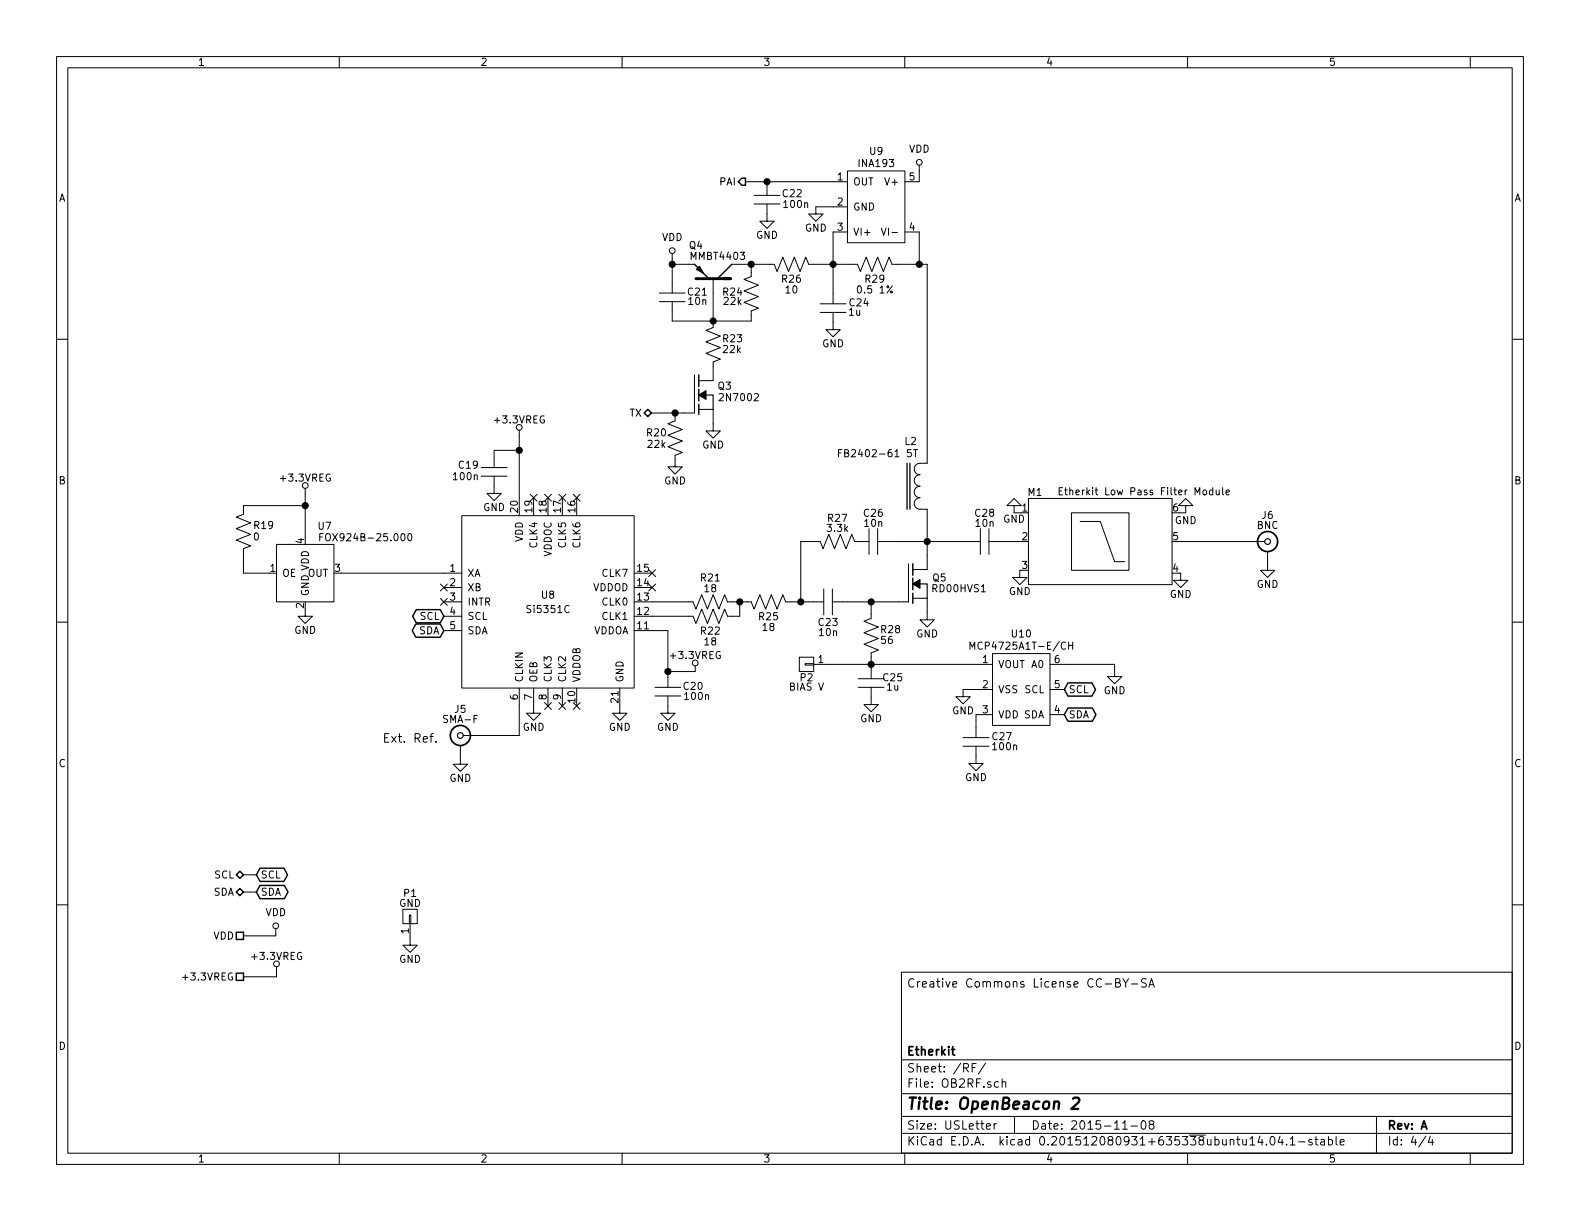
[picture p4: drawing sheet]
<svg xmlns="http://www.w3.org/2000/svg" width="279mm" height="216mm" viewBox="0 0 279 216" stroke-linecap="round" stroke-linejoin="round" font-family="sans-serif">
<g fill="none" stroke="#000" stroke-width=".18">
<path d="M10 10h259.4v195.9h-259.4zM12 12h255.4v191.9h-255.4zM60 10v2M110 10v2M160 10v2M210 10v2M260 10v2M131.8 32.1h18.1M133.3 34.5h4.6M133.3 36.1h4.6M135.6 36.1v3h1.3l-1.3 1.3-1.2-1.3h1.2M135.6 32.1v2.4"/>
<path d="M149.9 30.2h10.1v12.7h-10.1zM149.9 36.6h-5.6v1.2h1.2l-1.2 1.3-1.3-1.3h1.3M162.6 29.2v2.9h-2.6M10 60h2M116.6 51.8h4.6M116.6 53.3h4.6M118.9 44.8v7M118.9 46.7h3.9M126.1 49.3v8.6l-1.3 .5 2.6 1-2.6 1.1 2.6 1-2.6 1 2.6 1-1.3 .5v3.3h-2.5M129.4 46.7h7.5l.5 1.3 1-2.5 1 2.5 1.1-2.5 1 2.5 1-2.5 .5 1.2h8.6l.5 1.3 1.1-2.5 1 2.5 1-2.5 1 2.5 1-2.5 .5 1.2h6.3v35.2h-1.3a1.02 1.02 0 0 0-1 1 1.02 1.02 0 0 0 1 1 1.02 1.02 0 0 0-1 1.1 1.02 1.02 0 0 0 1 1 1.02 1.02 0 0 0-1 1 1.02 1.02 0 0 0 1 1 1.02 1.02 0 0 0-1 1 1.02 1.02 0 0 0 1 1h1.3v10.7h-2.6M132.8 46.7v2.2l-1.2 .5 2.5 1-2.5 1 2.5 1.1-2.5 1 2.5 1-1.3 .5v1.8h-13.9v-3.5M145 53.7h4.6"/>
<path d="M145 55.2h4.6M147.3 55.2v3.1h1.3l-1.3 1.3-1.3-1.3h1.3M149.9 41h-2.6v12.7M155.9 40.3l.4 1.3 .4-1.3M160 41h2.6v5.7M267.4 60h2M91.8 76.1v15.1M91.8 79.6h-4.4v3.1M119.4 73v1.4l-1.3 .5 2.5 1-2.5 1.1 2.5 1-2.5 1 2.5 1-1.2 .5v2.1h1.2l-1.2 1.2-1.3-1.2h1.3M122.8 66.3v6.7h-7.6M123.6 72.4h2.5v3.8h1.3l-1.3 1.3-1.3-1.3h1.3M148.9 79.5h-.6v1.3"/>
<path d="M161.5 79.5h.8M161.9 79.5v1.3M48.9 96.3h10.2v10.1h-10.2zM54 89.4h-10.9v1.5l-1.3 .5 2.5 1.1-2.5 1 2.5 1-2.5 1 2.5 1-1.2 .5v4.3h4.5M54 86.4v8.6M56.5 94.9h.5M57.1 94.4h-.6v1.2M72.2 94.5l.2-.1a.67 .67 0 0 1 .4 .6 .67 .67 0 0 1-.4 .6l-.2-.1-.1-.4zM81.7 91.2h30.4v30.5h-30.4zM85.1 82.7h4.6M85.1 84.2h4.6M87.4 84.2v3h1.2l-1.2 1.3-1.3-1.3h1.3"/>
<path d="M93.8 87.4l1.2 1.2M94.4 88v3.2M95 87.4l-1.2 1.2M96.3 87.4l1.2 1.2M96.9 88v3.2M97.5 87.4l-1.2 1.2M98.8 87.4l1.3 1.2M99.4 88v3.2M100.1 87.4l-1.3 1.2M101.4 87.4l1.2 1.2M102 88v3.2M102.6 87.4l-1.2 1.2"/>
<path d="M148.3 80.1h.4M153.7 95.8h-2.6l-.5-1.3-1 2.5-1-2.5-1 2.5-1-2.5-1.1 2.5-.5-1.2h-3.4v10.6M153.7 93.5v4.5M155.2 95.8h18.2M155.2 93.5v4.5M160.7 99.7v6.7h-13.5M173.4 93.5v4.5M174.9 95.8h5.7M174.9 93.5v4.5M179.3 89.4h-1.2l1.2-1.3 1.3 1.3h-1.3v1.3M181.9 88.1h25.4v15.3h-25.4zM187.3 86.8h.4"/>
<path d="M187.9 86.2h-.6v1.3h.6M188.3 86.6h.4M188.4 86.2v1.1l.3 .2M189.5 90.7h10.1v10.1h-10.1zM191 92.2h3.6l2.5 7.1h1.8M208.5 95.8h15.1M209.7 89.4h-1.3l1.3-1.3 1.2 1.3h-1.2v1.3h-1.2M214.5 86.7l-.4-.1-.2 .3 .1 .5h.5M214.5 86.2v1.3M215.1 86.6v.8l.3 .1 .2-.1M215.6 86.6v.9M216.2 86.2v1.1l.2 .2"/>
<path d="M216.8 87.1l.6-.2-.1-.2-.3-.1-.2 .2 .1 .6h.4M224.2 97.7v3.1h1.2l-1.2 1.3-1.3-1.3h1.3M10 110h2M54 107.7v1.3h1.2l-1.2 1.2-1.3-1.2h1.3M60.3 101.3h21.4M77.9 103.3l1.2 1.2M77.9 105.8l1.2 1.2M78.5 103.9h3.2M78.5 106.4h3.2M78.5 109h3.2M78.5 111.5h3.2M79.1 103.3l-1.2 1.2"/>
<path d="M79.1 105.8l-1.2 1.2M112.1 106.4h10.5l.5 1.3 1-2.5 1 2.5 1-2.5 1 2.5 1-2.5 .6 1.2h4.1l.5 1.3 1.1-2.5 1 2.5 1-2.5 1 2.5 1-2.5 .5 1.2h6.8M112.1 101.3h3.2M112.1 103.9h3.2M112.1 111.5h6v10M114.7 103.3l1.2 1.2M114.7 100.7l1.2 1.3M115.9 103.3l-1.2 1.2M115.9 100.7l-1.2 1.3M122.9 117.7v1h-4.8M130.8 106.4v2.6h-2.1l-.6-1.3-1 2.5-1-2.5-1 2.5-1-2.5-1 2.5-.5-1.2h-10.5M141.4 116.2h2.5v2.5h-2.5z"/>
<path d="M142.4 117.3h1.5v.3h-1.5zM143.9 117.5h31.6M145.7 104.1v4.6M147.2 104.1v4.6M154.1 106.4v2.9l-1.3 .6 2.5 1-2.5 1 2.5 1-2.5 1 2.5 1-1.2 .5v4.6M161.4 105.8h2.6v3.8h1.2l-1.2 1.3-1.3-1.3h1.3M171.5 114.8v-1.3l.5 .9 .4-.9v1.3M175.5 115.6h10.2v12.7h-10.2zM180.3 100.8v1.3h1.3l-1.3 1.3-1.2-1.3h1.2M185.7 117.5h11.4v2.1h1.3l-1.3 1.3-1.3-1.3h1.3M189 114.1h.7M189.7 113.5v1.3"/>
<path d="M208.8 101.3v1.3h1.3l-1.3 1.3-1.3-1.3h1.3M267.4 110h2M68 130.5h.5M68.8 129.7h-.8v1.5h.8M81.4 132v3.1h1.3l-1.3 1.3-1.3-1.3h1.3M91.8 121.7v8.3h-9.9M94.4 121.7v4.4h1.2l-1.2 1.3-1.3-1.3h1.3M96.3 124.2l1.2 1.3M96.9 121.7v3.1M97.5 124.2l-1.2 1.3M98.8 124.2l1.3 1.3M99.4 121.7v3.1"/>
<path d="M100.1 124.2l-1.3 1.3M101.4 124.2l1.2 1.3M102 121.7v3.1M102.6 124.2l-1.2 1.3M109.6 121.7v4.4h1.3l-1.3 1.3-1.3-1.3h1.3M115.8 121.5h4.6M115.8 123.1h4.6M118.1 123.1v3h1.3l-1.3 1.3-1.3-1.3h1.3M151.8 121.5h4.5M151.8 120h4.5M154.1 121.5v3.1h1.2l-1.2 1.3-1.3-1.3h1.3M170.3 130.4h4.6"/>
<path d="M170.3 132h4.6M172.6 132v3h1.3l-1.3 1.3-1.3-1.3h1.3M175.5 121.9h-5.2v1.3h1.3l-1.3 1.3-1.3-1.3h1.3M175.5 126.4h-2.9v4M185.7 121.9h2.5M185.7 126.4h2.5M10 160h2M43.1 154.7h2.2M43.1 157.7h2.2M267.4 160h2M32.3 172.8h.9M48.8 164.2v1.3h-5.7"/>
<path d="M48.9 170.9v1.8h-5.8M71.2 160.8h2.6v2.5h-2.6zM72.4 161.8h.2v1.5h-.2zM72.5 163.3v3.8h1.3l-1.3 1.3-1.3-1.3h1.3M159.4 171.9h108v32h-108zM197.3 173.8h.5l.2-.2 .1-.3-.3-.2h-.5v1.4h.6l.2-.2a.41 .41 0 0 0-.3-.5M198.6 173.1l.5 .7 .5-.7M199.1 173.8v.7M200.1 174h1.1M202.7 173.1h-.6l-.2 .2v.3l.7 .4v.4a.62 .62 0 0 1-.7 .1M203.1 174.5l.5-1.4 .5 1.4M203.3 174.1h.7"/>
<path d="M159.4 197.4h108M159.4 193.4h108M159.4 187.4h108M171.9 188.8h.5M172.6 188.1h-.7v1.5M174.3 188l-1.3 1.9M174.4 199.2l.7-.2v-.2l-.4-.1-.3 .2 .1 .7h.6M175.8 198.7v1M176.2 198.7l-.4 .3M176.6 191.3h-.5l-.3 .2 .1 .6 .2 .2 .5-.1M177.2 191.4l.2-.1h.4l.1 1M177.2 190.8v1.5"/>
<path d="M179.4 197.4v3M198.5 199.7h.9M200 199.1h1.1M202 198.2h.1a.81 .81 0 0 1 .6 .6 .81 .81 0 0 1-.3 .8l-.1 .1a.8 .8 0 0 1-.6-.7 .8 .8 0 0 1 .3-.8zM203.5 198.8l-.3-.3 .1-.2 .2-.1h.4l.2 .3-.1 .2-.6 .2a.48 .48 0 0 0-.1 .6l.2 .2 .5-.2a.48 .48 0 0 0-.2-.7M243.4 197.4v6.5M60 203.9v2M110 203.9v2M159.4 200.4h108M160 203.9v2M210 203.9v2M224 202.3v.2"/>
<path d="M224.8 201h.1a.81 .81 0 0 1 .6 .6 .81 .81 0 0 1-.3 .8l-.1 .1a.8 .8 0 0 1-.6-.7 .8 .8 0 0 1 .3-.8zM226.4 200.9l-.4 1.1h.9M226.7 201.5v1M227.5 202.3v.2M228.1 201.4l.5-.4v1.5M228.1 202.5h.9M229.6 201.9h1.2M232 201.5a.37 .37 0 0 0-.6 .2l.1 .2 .5 .1 .1 .2-.2 .3-.5-.1M232.5 201.5h.6M232.7 201v1.3l.4 .2M233.6 201.5h.6v1M234.2 201.8l-.5 .1-.2 .2 .2 .4 .5-.1"/>
<path d="M234.9 201.5h.5l.2 .3-.1 .6h-.6M234.9 201v1.5M236.3 201v1.3l.2 .2M237 202l.7-.2-.1-.3h-.4l-.2 .2 .1 .7h.5M252.1 200.9l-1.2 1.9M252.9 200.9l-.3 1.1h.9M253.3 201.5v1M260 203.9v2"/>
<circle cx="162.6" cy="28.7" r=".51"/>
<circle cx="118.9" cy="44.3" r=".51"/>
<circle cx="91.8" cy="75.6" r=".51"/>
<circle cx="54" cy="85.9" r=".51"/>
<circle cx="122.9" cy="117.2" r=".51"/>
<circle cx="48.8" cy="163.7" r=".51"/>
<circle cx="48.9" cy="170.4" r=".51"/>
</g>
<path d="M189.7 194.3l.3-.2h.5l.2 .1 .2 .5-.2 .2-1.3 1.2h1.3" fill="none" stroke="#000" stroke-width=".41"/>
<g fill="none" stroke="#000" stroke-width=".2">
<path d="M124.8 69.9h1.3v2.5M162.7 103.3h1.3v2.5"/>
<circle cx="224.2" cy="95.8" r=".51"/>
<circle cx="81.4" cy="130" r=".51"/>
</g>
<g fill="none" stroke="#000" stroke-width=".3">
<circle cx="224.2" cy="95.8" r="1.78"/>
<circle cx="81.4" cy="130" r="1.78"/>
</g>
<g fill="none" stroke="#000" stroke-width=".25">
<path d="M131.2 31.5h.6v1.3h-.6l-.6-.7zM122.8 46.7l2.5 2.6M129.4 46.7l-2.5 2.6M114.6 72.4l.6 .6-.6 .7-.7-.7zM123.6 66.3v2M123.6 68.8v2.1M123.6 71.5v1.8M161.4 99.7v2M73.5 110.3h4.4l.6 1.2-.6 1.2h-4.4l-.6-1.2zM73.6 107.8h4.3l.6 1.2-.6 1.1h-4.3l-.6-1.1zM161.4 102.2v2.1M161.4 104.9v1.8"/>
<path d="M188.8 120.8h4.3l.6 1.1-.6 1.2h-4.3l-.6-1.2zM188.8 125.2h4.4l.6 1.2-.6 1.1h-4.4l-.6-1.1zM41.8 154.7l.6-.6 .7 .6-.7 .6zM42.4 157.1l.7 .6-.7 .7-.6-.7zM46 153.5h4.2l.7 1.2-.7 1.2h-4.2l-.7-1.2zM46 156.6h4.3l.6 1.1-.6 1.2h-4.3l-.7-1.2zM41.8 164.8h1.3v1.3h-1.3zM41.8 172.1h1.3v1.3h-1.3z"/>
</g>
<g fill="#000" stroke="#000" stroke-width=".25">
<path d="M123.2 47.6l.5-.5 .6 1.2z"/>
<circle cx="135.6" cy="32.1" r=".51"/>
<circle cx="118.9" cy="46.7" r=".51"/>
<circle cx="126.1" cy="56.8" r=".51"/>
<circle cx="132.8" cy="46.7" r=".51"/>
<circle cx="147.3" cy="46.7" r=".51"/>
<circle cx="162.6" cy="46.7" r=".51"/>
<circle cx="91.8" cy="79.6" r=".51"/>
<circle cx="119.4" cy="73" r=".51"/>
<circle cx="54" cy="89.4" r=".51"/>
<circle cx="164" cy="95.8" r=".51"/>
<circle cx="118.1" cy="118.7" r=".51"/>
<circle cx="130.8" cy="106.4" r=".51"/>
<circle cx="141.6" cy="106.4" r=".51"/>
<circle cx="154.1" cy="117.5" r=".51"/>
<circle cx="154.1" cy="106.4" r=".51"/>
</g>
<path d="M123.6 69.9l1.2-.8v1.5zM161.4 103.3l1.3-.8v1.5z" fill="#000" stroke="#000" stroke-width=".2"/>
<path d="M160.4 81.9v8.1M160.9 81.9v8.1" fill="none" stroke="#000" stroke-width=".23"/>
<path d="M123.1 49.3h6.1h-1.2" fill="none" stroke="#000" stroke-width=".51"/>
<text font-size="2.8" x="160.4" y="196.2">Title: OpenBeacon 2</text>
<g font-size="2.1">
<text x="69" y="131.3">Ext. Ref.</text>
<text x="160.4" y="174.6">Creative Commons License CC-BY-SA</text>
<text x="160.4" y="189.6">Sheet: /RF/</text>
<text x="160.4" y="186.6">Etherkit</text>
<text x="160.4" y="192.3">File: OB2RF.sch</text>
<text x="160.4" y="202.5">KiCad E.D.A. kicad 0.201512080931+635338ubuntu14.04.1-stable</text>
<text x="160.4" y="199.7">Size: USLetter</text>
<text x="182.4" y="199.7">Date: 2015-11-08</text>
<text x="245.4" y="199.7">Rev: A</text>
<text x="245.4" y="202.5">Id: 4/4</text>
</g>
<g font-size="1.8">
<text x="35" y="11.6">1</text>
<text x="85" y="11.6">2</text>
<text x="135" y="11.6">3</text>
<text x="185" y="11.6">4</text>
<text x="235" y="11.6">5</text>
<text x="151.9" y="29.5">INA193</text>
<text x="153.8" y="27.4">U9</text>
<text x="160.7" y="27">VDD</text>
<text x="10.4" y="35.6">A</text>
<text x="127.2" y="32.8">PAI</text>
<text x="138.5" y="34.8">C22</text>
<text x="148.1" y="31.9">1</text>
<text x="150.9" y="32.8">OUT</text>
<text x="156.8" y="32.8">V+</text>
<text x="160.8" y="31.9">5</text>
<text x="267.8" y="35.6">A</text>
<text x="138.7" y="36.8">100n</text>
<text x="142.3" y="40.9">GND</text>
<text x="148.1" y="36.3">2</text>
<text x="148.1" y="40.8">3</text>
<text x="150.9" y="37.2">GND</text>
<text x="150.9" y="41.7">VI+</text>
<text x="156.7" y="41.7">VI-</text>
<text x="160.8" y="40.8">4</text>
<text x="117" y="42.6">VDD</text>
<text x="121.9" y="44">Q4</text>
<text x="122.3" y="45.9">MMBT4403</text>
<text x="133.7" y="42.2">GND</text>
<text x="121.7" y="52.2">C21</text>
<text x="121.8" y="53.9">10n</text>
<text x="127.9" y="52.2">R24</text>
<text x="128.1" y="53.9">22k</text>
<text x="138.3" y="50">R26</text>
<text x="139" y="51.9">10</text>
<text x="151.9" y="51.9">0.5 1%</text>
<text x="153.1" y="50">R29</text>
<text x="150.1" y="55.8">1u</text>
<text x="150.3" y="54.2">C24</text>
<text x="127.9" y="60.5">R23</text>
<text x="127.9" y="62.4">22k</text>
<text x="145.4" y="61.4">GND</text>
<text x="127" y="68.9">Q3</text>
<text x="127.6" y="70.9">2N7002</text>
<text x="87.6" y="74.9">+3.3VREG</text>
<text x="111.3" y="73.7">TX</text>
<text x="114.5" y="77.1">R20</text>
<text x="81.2" y="82.9">C19</text>
<text x="114.6" y="79.2">22k</text>
<text x="124.2" y="79.3">GND</text>
<text x="149.5" y="80.8">FB2402-61 5T</text>
<text x="160" y="78.7">L2</text>
<text x="10.4" y="85.6">B</text>
<text x="49.7" y="85.1">+3.3VREG</text>
<text x="80.3" y="84.9">100n</text>
<text x="117.4" y="85.6">GND</text>
<text x="181.8" y="87.7">M1</text>
<text x="189" y="87.6">Etherkit Low Pass Filter Module</text>
<text x="267.8" y="85.6">B</text>
<text x="44.9" y="95.6">0</text>
<text x="45" y="93.5">R19</text>
<text x="56.3" y="93.6">U7</text>
<text x="57.7" y="95.7">FOX924B-25.000</text>
<text x="85.4" y="90.3">GND</text>
<text x="91.6" y="90.6" transform="rotate(-90 91.6 90.6)">20</text>
<text x="92.5" y="95.9" transform="rotate(-90 92.5 95.9)">VDD</text>
<text x="94.1" y="90.6" transform="rotate(-90 94.1 90.6)">19</text>
<text x="96.6" y="90.6" transform="rotate(-90 96.6 90.6)">18</text>
<text x="99.2" y="90.6" transform="rotate(-90 99.2 90.6)">17</text>
<text x="101.7" y="90.6" transform="rotate(-90 101.7 90.6)">16</text>
<text x="146.4" y="94">3.3k</text>
<text x="146.5" y="92.3">R27</text>
<text x="152.8" y="91.4">C26</text>
<text x="152.9" y="93.1">10n</text>
<text x="172.5" y="91.4">C28</text>
<text x="172.6" y="93.1">10n</text>
<text x="177.4" y="92.4">GND</text>
<text x="180.7" y="90.4">1</text>
<text x="180.7" y="95.5">2</text>
<text x="207.4" y="95.5">5</text>
<text x="207.4" y="90.4">6</text>
<text x="207.7" y="92.7">GND</text>
<text x="222.2" y="93.5">BNC</text>
<text x="223.2" y="91.7">J6</text>
<text x="47.8" y="101.1">1</text>
<text x="49.9" y="102">OE</text>
<text x="53.7" y="96.1" transform="rotate(-90 53.7 96.1)">4</text>
<text x="54.3" y="102">OUT</text>
<text x="59.2" y="101.1">3</text>
<text x="79.6" y="101.1">1</text>
<text x="82.7" y="102">XA</text>
<text x="95" y="96.8" transform="rotate(-90 95 96.8)">CLK4</text>
<text x="97.5" y="98.6" transform="rotate(-90 97.5 98.6)">VDDOC</text>
<text x="100.1" y="96.8" transform="rotate(-90 100.1 96.8)">CLK5</text>
<text x="102.6" y="96.8" transform="rotate(-90 102.6 96.8)">CLK6</text>
<text x="106.5" y="102">CLK7</text>
<text x="112.8" y="101.1">15</text>
<text x="180.7" y="100.6">3</text>
<text x="207.4" y="101.1">4</text>
<text x="53.7" y="107.5" transform="rotate(-90 53.7 107.5)">2</text>
<text x="54.6" y="105.4" transform="rotate(-90 54.6 105.4)">GND VDD</text>
<text x="79.6" y="103.6">2</text>
<text x="79.6" y="106.2">3</text>
<text x="82.7" y="104.5">XB</text>
<text x="82.7" y="107.1">INTR</text>
<text x="95.8" y="105.8">U8</text>
<text x="104.7" y="104.5">VDDOD</text>
<text x="106.5" y="107.1">CLK0</text>
<text x="112.8" y="106.2">13</text>
<text x="112.8" y="103.6">14</text>
<text x="124" y="102.8">R21</text>
<text x="124.6" y="104.7">18</text>
<text x="164.9" y="102.8">Q5</text>
<text x="165" y="104.7">RD00HVS1</text>
<text x="178.4" y="105.2">GND</text>
<text x="206.8" y="105.7">GND</text>
<text x="222.2" y="103.9">GND</text>
<text x="52" y="112.1">GND</text>
<text x="74" y="112.1">SDA</text>
<text x="74.2" y="109.6">SCL</text>
<text x="79.6" y="108.7">4</text>
<text x="79.6" y="111.3">5</text>
<text x="82.7" y="109.6">SCL</text>
<text x="82.7" y="112.1">SDA</text>
<text x="93.5" y="108.4">Si5351C</text>
<text x="104.7" y="112.1">VDDOA</text>
<text x="106.5" y="109.6">CLK1</text>
<text x="112.8" y="111.3">11</text>
<text x="112.8" y="108.7">12</text>
<text x="124" y="112.2">R22</text>
<text x="134.3" y="109.7">R25</text>
<text x="134.9" y="111.6">18</text>
<text x="144.8" y="110.7">C23</text>
<text x="144.9" y="112.4">10n</text>
<text x="155.9" y="111.9">R28</text>
<text x="155.9" y="113.8">56</text>
<text x="162" y="112.7">GND</text>
<text x="179" y="112.7">U10</text>
<text x="118.7" y="116.5">+3.3VREG</text>
<text x="124.6" y="114.1">18</text>
<text x="144.7" y="117.2">1</text>
<text x="172.6" y="114.9">MCP4725A1T-E/CH</text>
<text x="173.8" y="117.2">1</text>
<text x="176.5" y="118.1">VOUT A0</text>
<text x="186.5" y="117.2">6</text>
<text x="91.6" y="123.7" transform="rotate(-90 91.6 123.7)">6</text>
<text x="92.5" y="120.6" transform="rotate(-90 92.5 120.6)">CLKIN</text>
<text x="94.1" y="123.7" transform="rotate(-90 94.1 123.7)">7</text>
<text x="95" y="120.6" transform="rotate(-90 95 120.6)">OEB</text>
<text x="96.6" y="123.7" transform="rotate(-90 96.6 123.7)">8</text>
<text x="97.5" y="120.6" transform="rotate(-90 97.5 120.6)">CLK3</text>
<text x="99.2" y="123.7" transform="rotate(-90 99.2 123.7)">9</text>
<text x="100.1" y="120.6" transform="rotate(-90 100.1 120.6)">CLK2</text>
<text x="101.7" y="124.2" transform="rotate(-90 101.7 124.2)">10</text>
<text x="102.6" y="120.6" transform="rotate(-90 102.6 120.6)">VDDOB</text>
<text x="109.3" y="124.2" transform="rotate(-90 109.3 124.2)">21</text>
<text x="110.2" y="120.6" transform="rotate(-90 110.2 120.6)">GND</text>
<text x="120.9" y="122">C20</text>
<text x="121.2" y="123.7">100n</text>
<text x="139.7" y="122.1">BIAS V</text>
<text x="141.6" y="120.4">P2</text>
<text x="156.2" y="120.4">C25</text>
<text x="156.8" y="122.1">1u</text>
<text x="173.8" y="121.7">2</text>
<text x="176.5" y="122.6">VSS SCL</text>
<text x="186.5" y="121.7">5</text>
<text x="189" y="122.6">SCL</text>
<text x="195.1" y="122.7">GND</text>
<text x="78.6" y="127.8">SMA-F</text>
<text x="80.4" y="126">J5</text>
<text x="92.4" y="129.2">GND</text>
<text x="107.6" y="129.2">GND</text>
<text x="116.2" y="129.2">GND</text>
<text x="152.1" y="127.7">GND</text>
<text x="168.4" y="126.3">GND</text>
<text x="173.8" y="126.1">3</text>
<text x="175.5" y="130.9">C27</text>
<text x="176.5" y="127">VDD SDA</text>
<text x="186.5" y="126.1">4</text>
<text x="189" y="127">SDA</text>
<text x="10.4" y="135.6">C</text>
<text x="175.7" y="132.6">100n</text>
<text x="267.8" y="135.6">C</text>
<text x="79.5" y="138.2">GND</text>
<text x="170.6" y="138.1">GND</text>
<text x="37.8" y="155.3">SCL</text>
<text x="46.1" y="155.3">SCL</text>
<text x="37.6" y="158.4">SDA</text>
<text x="46.1" y="158.4">SDA</text>
<text x="46.9" y="162">VDD</text>
<text x="70.6" y="160.4">GND</text>
<text x="71.5" y="158.6">P1</text>
<text x="37.6" y="166.1">VDD</text>
<text x="72.3" y="165.1" transform="rotate(-90 72.3 165.1)">1</text>
<text x="32.9" y="173.4">+3.3VREG</text>
<text x="44.7" y="169.7">+3.3VREG</text>
<text x="70.6" y="170.2">GND</text>
<text x="10.4" y="185.6">D</text>
<text x="267.8" y="185.6">D</text>
<text x="35" y="205.5">1</text>
<text x="85" y="205.5">2</text>
<text x="135" y="205.5">3</text>
<text x="185" y="205.5">4</text>
<text x="235" y="205.5">5</text>
</g>
</svg>
